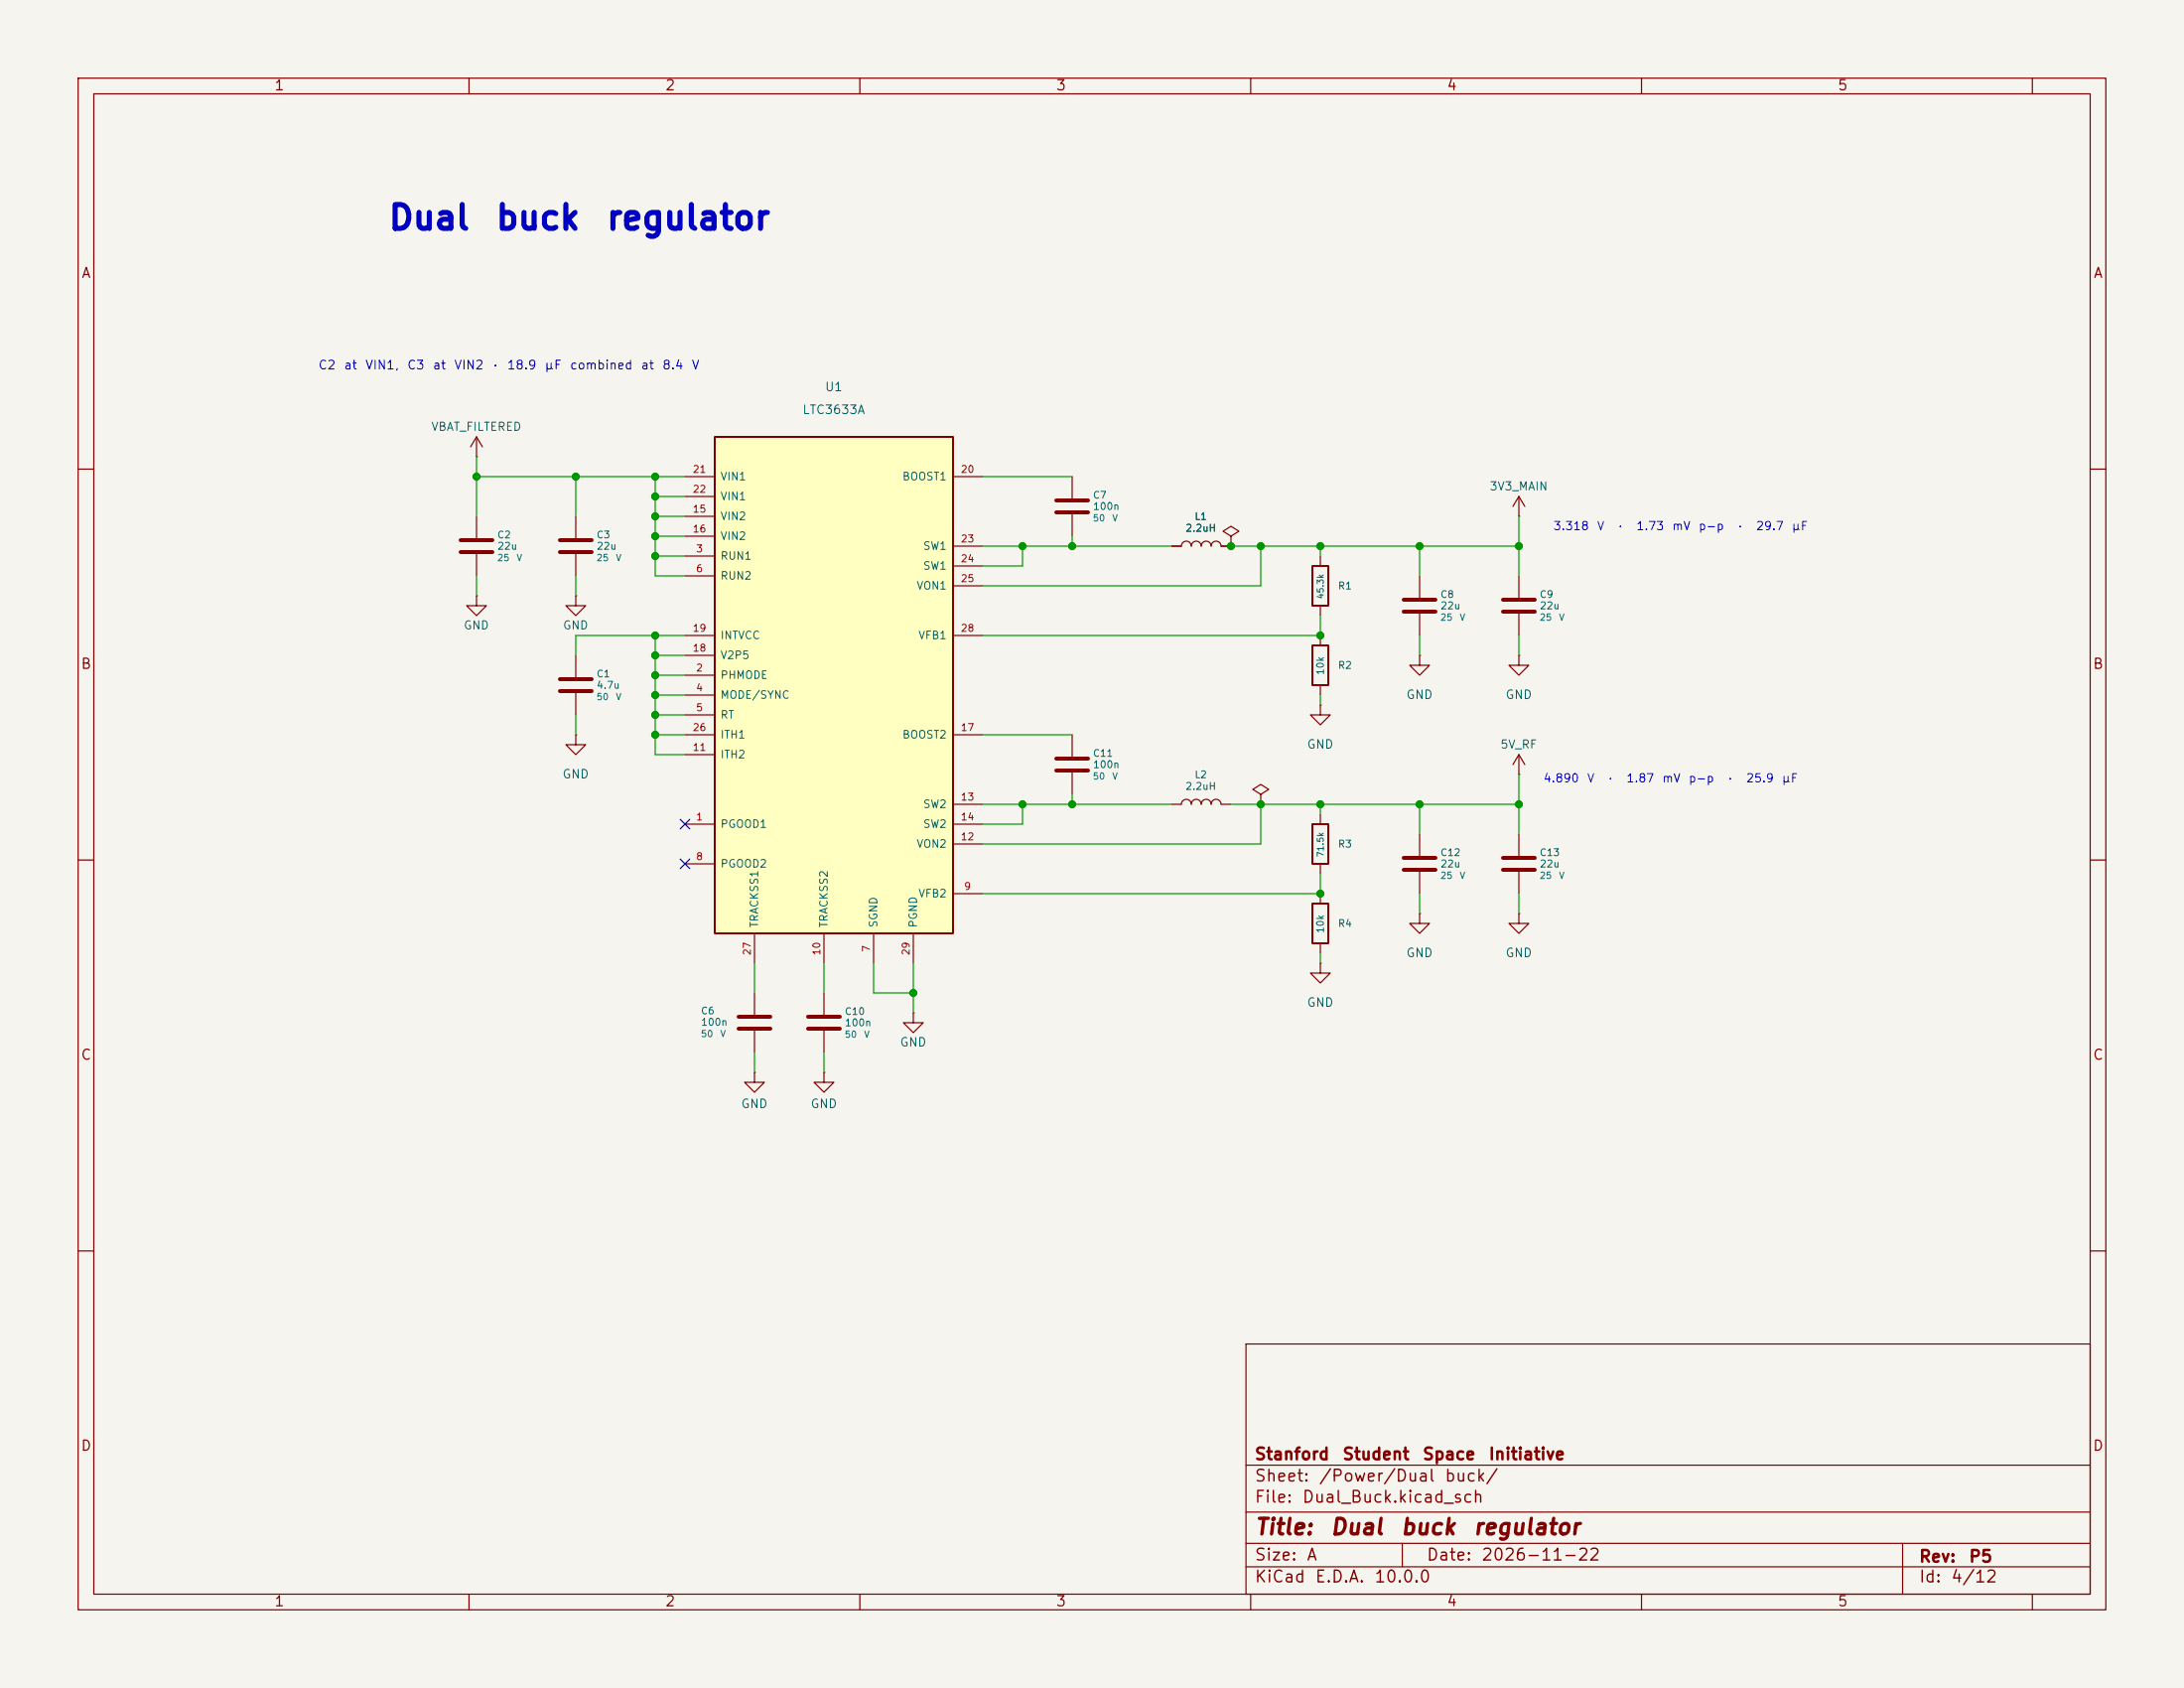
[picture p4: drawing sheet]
<svg xmlns="http://www.w3.org/2000/svg" width="279mm" height="216mm" viewBox="0 0 279 216" stroke-linecap="round" stroke-linejoin="round" font-family="sans-serif">
<path d="M0 0h279.4v215.9h-279.4z" fill="#f5f4ef" stroke="#f5f4ef" stroke-width=".13"/>
<g fill="none" stroke="#840000" stroke-width=".15">
<path d="M10 10h259.4v195.9h-259.4zM12 12h255.4v191.9h-255.4zM60 10v2M110 10v2M160 10v2M210 10v2M260 10v2M10 60h2M181.6 73.7v2.8M181.6 78.5v2.8M267.4 60h2M10 110h2"/>
<path d="M267.4 110h2M10 160h2M159.4 171.9h108v32h-108zM267.4 160h2M159.4 197.4h108M159.4 193.4h108M159.4 187.4h108M179.4 197.4v3M243.4 197.4v6.5M60 203.9v2M110 203.9v2M159.4 200.4h108"/>
<path d="M160 203.9v2M210 203.9v2M260 203.9v2"/>
</g>
<path d="M179.6 76.7h4M179.6 78.2h4" fill="none" stroke="#840000" stroke-width=".51"/>
<path d="M91.4 55.9h30.5v63.5h-30.5z" fill="#ffffc2"/>
<path d="M91.4 55.9h30.5v63.5h-30.5zM167.9 72.4h2v5.1h-2zM167.9 82.6h2v5h-2zM167.9 105.4h2v5.1h-2zM167.9 115.6h2v5.1h-2z" fill="none" stroke="#840000" stroke-width=".25"/>
<g fill="none" stroke="#840000" stroke-width=".15">
<path d="M61 58.4h.1M61 55.9l-.8 1.3M61 55.9l.7 1.3M61 55.9v2.5M61 76.2v1.3h1.2l-1.2 1.2-1.3-1.2h1.3M61 76.2h.1M61 66v2.8M61 70.9v2.8M73.7 76.2v1.3h1.2l-1.2 1.2-1.3-1.2h1.3M73.7 76.2h.1M73.7 66v2.8M73.7 70.9v2.8"/>
<path d="M87.6 71.1h3.8M87.6 73.7h3.8M87.6 66h3.8M87.6 68.6h3.8M87.6 61h3.8M87.6 63.5h3.8M121.9 61h3.8M121.9 69.9h3.8M121.9 72.4h3.8M121.9 74.9h3.8M137.2 61v2.8M137.2 65.8v2.8"/>
<path d="M149.9 69.9h1.2a.64 .64 0 0 1 .7-.7 .64 .64 0 0 1 .6 .7 .64 .64 0 0 1 .6-.7 .64 .64 0 0 1 .7 .7 .64 .64 0 0 1 .6-.7 .64 .64 0 0 1 .6 .7 .64 .64 0 0 1 .7-.7 .64 .64 0 0 1 .6 .7h1.3M157.5 68.6l1-.7-1-.6-1 .6 1 .7v1.3M157.5 69.9h.1M168.9 71.1v1.3M168.9 77.5v1.2M194.3 66h.1M194.3 63.5v2.5M194.3 73.7v2.8M194.3 78.5v2.8M194.3 63.5l-.8 1.3M194.3 63.5l.8 1.3M73.7 94v1.3h1.2l-1.2 1.2-1.3-1.2h1.3"/>
<path d="M73.7 94h.1M73.7 83.8v2.8M73.7 88.6v2.8M87.6 86.4h3.8M87.6 88.9h3.8M87.6 91.4h3.8M87.6 96.5h3.8M87.6 94h3.8M87.6 83.8h3.8M87.6 81.3h3.8M121.9 94h3.8M121.9 81.3h3.8"/>
<path d="M137.2 94v2.8M137.2 98.8v2.8M168.9 90.2v1.2h1.3l-1.3 1.3-1.3-1.3h1.3M168.9 90.2h.1M168.9 81.3v1.3M168.9 87.6v1.3M181.6 83.8v1.3h1.3l-1.3 1.3-1.3-1.3h1.3M181.6 83.8h.1M194.3 99.1h.1M194.3 83.8v1.3h1.3l-1.3 1.3-1.3-1.3h1.3M194.3 83.8h.1M194.3 96.5l-.8 1.3"/>
<path d="M194.3 96.5l.8 1.3M194.3 96.5v2.6M87.6 105.4h3.8M87.6 110.5h3.8M96.5 119.4v3.8M105.4 119.4v3.8M111.8 119.4v3.8M116.8 119.4v3.8M121.9 105.4h3.8M121.9 114.3h3.8M121.9 108h3.8M121.9 102.9h3.8"/>
<path d="M149.9 102.9h1.2a.64 .64 0 0 1 .7-.7 .64 .64 0 0 1 .6 .7 .64 .64 0 0 1 .6-.7 .64 .64 0 0 1 .7 .7 .64 .64 0 0 1 .6-.7 .64 .64 0 0 1 .6 .7 .64 .64 0 0 1 .7-.7 .64 .64 0 0 1 .6 .7h1.3M161.3 101.6l1-.6-1-.7-1 .7 1 .6v1.3M161.3 102.9h.1M168.9 104.1v1.3M168.9 110.5v1.3M168.9 114.3v1.3M181.6 116.8v1.3h1.3l-1.3 1.3-1.3-1.3h1.3M181.6 116.8h.1M181.6 106.7v2.8M181.6 111.5v2.8M194.3 116.8v1.3h1.3l-1.3 1.3-1.3-1.3h1.3M194.3 116.8h.1"/>
<path d="M194.3 106.7v2.8M194.3 111.5v2.8M96.5 137.2v1.2h1.3l-1.3 1.3-1.3-1.3h1.3M96.5 137.2h.1M96.5 127v2.8M96.5 131.8v2.8M105.4 137.2v1.2h1.3l-1.3 1.3-1.3-1.3h1.3M105.4 137.2h.1M105.4 127v2.8M105.4 131.8v2.8M116.8 129.5v1.3h1.3l-1.3 1.3-1.2-1.3h1.2M116.8 129.5h.1"/>
<path d="M168.9 123.2v1.3h1.3l-1.3 1.2-1.3-1.2h1.3M168.9 123.2h.1M168.9 120.7v1.2"/>
</g>
<g fill="none" stroke="#840000" stroke-width=".51">
<path d="M58.9 69.1h4.1M58.9 70.6h4.1M71.6 69.1h4.1M71.6 70.6h4.1M135.1 64h4.1M135.1 65.5h4.1M192.3 76.7h4M192.3 78.2h4M71.6 86.9h4.1M71.6 88.4h4.1M135.1 97h4.1M135.1 98.6h4.1"/>
<path d="M179.6 109.7h4M179.6 111.3h4M192.3 109.7h4M192.3 111.3h4M94.5 130h4.1M94.5 131.6h4.1M103.4 130h4M103.4 131.6h4"/>
</g>
<g fill="none" stroke="#009600" stroke-width=".15">
<path d="M61 58.4v7.6M61 73.7v2.5M61 61h26.6M73.7 61v5M73.7 73.7v2.5M83.8 66h3.8M83.8 61v12.7h3.8M83.8 71.1h3.8M83.8 63.5h3.8M83.8 68.6h3.8M125.7 69.9h24.2M125.7 61h11.5"/>
<path d="M130.8 69.9v2.5h-5.1M137.2 68.6v1.3M157.5 69.9h36.8M161.3 69.9v5h-35.6M168.9 69.9v1.2M168.9 78.7v2.6h-43.2M181.6 69.9v3.8M194.3 66v7.7M73.7 91.4v2.6M83.8 81.3v15.2h3.8M83.8 91.4h3.8M83.8 86.4h3.8"/>
<path d="M83.8 88.9h3.8M83.8 83.8h3.8M83.8 94h3.8M87.6 81.3h-13.9v2.5M125.7 94h11.5M168.9 88.9v1.3M181.6 81.3v2.5M194.3 81.3v2.5M194.3 99.1v7.6M125.7 102.9h24.2M130.8 102.9v2.5h-5.1M137.2 101.6v1.3"/>
<path d="M157.5 102.9h36.8M161.3 102.9v5.1h-35.6M168.9 102.9v1.2M168.9 111.8v2.5h-43.2M181.6 102.9v3.8M181.6 114.3v2.5M194.3 114.3v2.5M96.5 123.2v3.8M96.5 134.6v2.6M105.4 123.2v3.8M105.4 134.6v2.6M111.8 123.2v3.8h5"/>
<path d="M116.8 123.2v6.3M168.9 121.9v1.3"/>
</g>
<path d="M87 109.9l1.2 1.2M87 104.8l1.2 1.2M88.2 109.9l-1.2 1.2M88.2 104.8l-1.2 1.2" fill="none" stroke="#000084" stroke-width=".15"/>
<g fill="#009600" stroke="#009600" stroke-width=".13">
<circle cx="61" cy="61" r=".46"/>
<circle cx="73.7" cy="61" r=".46"/>
<circle cx="83.8" cy="83.8" r=".46"/>
<circle cx="83.8" cy="71.1" r=".46"/>
<circle cx="83.8" cy="68.6" r=".46"/>
<circle cx="83.8" cy="63.5" r=".46"/>
<circle cx="83.8" cy="61" r=".46"/>
<circle cx="83.8" cy="66" r=".46"/>
<circle cx="168.9" cy="102.9" r=".46"/>
<circle cx="181.6" cy="102.9" r=".46"/>
<circle cx="168.9" cy="114.3" r=".46"/>
<circle cx="194.3" cy="102.9" r=".46"/>
<circle cx="168.9" cy="69.9" r=".46"/>
<circle cx="181.6" cy="69.9" r=".46"/>
<circle cx="194.3" cy="69.9" r=".46"/>
<circle cx="168.9" cy="81.3" r=".46"/>
<circle cx="157.5" cy="69.9" r=".46"/>
<circle cx="161.3" cy="69.9" r=".46"/>
<circle cx="116.8" cy="127" r=".46"/>
<circle cx="130.8" cy="102.9" r=".46"/>
<circle cx="137.2" cy="102.9" r=".46"/>
<circle cx="161.3" cy="102.9" r=".46"/>
<circle cx="83.8" cy="86.4" r=".46"/>
<circle cx="83.8" cy="94" r=".46"/>
<circle cx="130.8" cy="69.9" r=".46"/>
<circle cx="83.8" cy="91.4" r=".46"/>
<circle cx="83.8" cy="88.9" r=".46"/>
<circle cx="83.8" cy="81.3" r=".46"/>
<circle cx="137.2" cy="69.9" r=".46"/>
</g>
<g font-size="3.1" fill="#0000c2">
<text x="49.5" y="30.1">Dual</text>
<text x="63.2" y="30.1">buck</text>
<text x="77.4" y="30.1">regulator</text>
</g>
<g font-size="2" fill="#840000">
<text x="160.4" y="196.8">Title:</text>
<text x="170.1" y="196.8">Dual</text>
<text x="179" y="196.8">buck</text>
<text x="188.3" y="196.8">regulator</text>
</g>
<g font-size="1.5" fill="#840000">
<text x="160.4" y="189.9">Sheet:</text>
<text x="160.4" y="187.1">Stanford</text>
<text x="168.6" y="189.9">/Power/Dual</text>
<text x="171.6" y="187.1">Student</text>
<text x="181.9" y="187.1">Space</text>
<text x="184.7" y="189.9">buck/</text>
<text x="190.3" y="187.1">Initiative</text>
<text x="160.4" y="192.6">File:</text>
<text x="166.5" y="192.6">Dual_Buck.kicad_sch</text>
<text x="160.4" y="202.8">KiCad</text>
<text x="160.4" y="200">Size:</text>
<text x="167.1" y="200">A</text>
<text x="168.1" y="202.8">E.D.A.</text>
<text x="175.7" y="202.8">10.0.0</text>
<text x="182.4" y="200">Date:</text>
<text x="189.4" y="200">2026-11-22</text>
<text x="245.4" y="200.2">Rev:</text>
<text x="245.4" y="202.8">Id:</text>
<text x="249.5" y="202.8">4/12</text>
<text x="251.8" y="200.2">P5</text>
</g>
<g font-size="1.3" fill="#840000">
<text x="35" y="11.9">1</text>
<text x="85" y="11.9">2</text>
<text x="135" y="11.9">3</text>
<text x="185" y="11.9">4</text>
<text x="235" y="11.9">5</text>
<text x="10.3" y="35.9">A</text>
<text x="267.7" y="35.9">A</text>
<text x="10.3" y="85.9">B</text>
<text x="267.7" y="85.9">B</text>
<text x="10.3" y="135.9">C</text>
<text x="267.7" y="135.9">C</text>
<text x="10.3" y="185.9">D</text>
<text x="267.7" y="185.9">D</text>
<text x="35" y="205.8">1</text>
<text x="85" y="205.8">2</text>
<text x="135" y="205.8">3</text>
<text x="185" y="205.8">4</text>
<text x="235" y="205.8">5</text>
</g>
<g font-size="1.1" fill="#0000c2">
<text x="40.6" y="47.5">C2</text>
<text x="43.9" y="47.5">at</text>
<text x="46.7" y="47.5">VIN1,</text>
<text x="52" y="47.5">C3</text>
<text x="55.3" y="47.5">at</text>
<text x="58" y="47.5">VIN2</text>
<text x="62.8" y="47.5">·</text>
<text x="64.8" y="47.5">18.9</text>
<text x="69.6" y="47.5">µF</text>
<text x="72.8" y="47.5">combined</text>
<text x="81.9" y="47.5">at</text>
<text x="84.6" y="47.5">8.4</text>
<text x="88.4" y="47.5">V</text>
<text x="198.6" y="68.1">3.318</text>
<text x="204.2" y="68.1">V</text>
<text x="206.8" y="68.1">·</text>
<text x="209.2" y="68.1">1.73</text>
<text x="213.8" y="68.1">mV</text>
<text x="217.2" y="68.1">p-p</text>
<text x="222.1" y="68.1">·</text>
<text x="224.6" y="68.1">29.7</text>
<text x="229.1" y="68.1">µF</text>
<text x="197.4" y="100.3">4.890</text>
<text x="203" y="100.3">V</text>
<text x="205.5" y="100.3">·</text>
<text x="208" y="100.3">1.87</text>
<text x="212.6" y="100.3">mV</text>
<text x="215.9" y="100.3">p-p</text>
<text x="220.8" y="100.3">·</text>
<text x="223.3" y="100.3">25.9</text>
<text x="227.9" y="100.3">µF</text>
</g>
<g font-size="1.1" fill="#006464">
<text x="102.6" y="53.2">LTC3633A</text>
<text x="105.5" y="50.3">U1</text>
<text x="55.1" y="55.4">VBAT_FILTERED</text>
<text x="190.5" y="63">3V3_MAIN</text>
<text x="59.2" y="80.8">GND</text>
<text x="71.9" y="80.8">GND</text>
<text x="179.8" y="89.7">GND</text>
<text x="192.5" y="89.7">GND</text>
<text x="71.9" y="99.8">GND</text>
<text x="167.1" y="96">GND</text>
<text x="191.9" y="96">5V_RF</text>
<text x="179.8" y="122.7">GND</text>
<text x="192.5" y="122.7">GND</text>
<text x="167.1" y="129">GND</text>
<text x="115" y="134.1">GND</text>
<text x="94.7" y="142">GND</text>
<text x="103.6" y="142">GND</text>
</g>
<g font-size="1" fill="#006464">
<text x="92.1" y="61.7">VIN1</text>
<text x="92.1" y="64.2">VIN1</text>
<text x="115.4" y="61.7">BOOST1</text>
<text x="92.1" y="71.8">RUN1</text>
<text x="92.1" y="66.8">VIN2</text>
<text x="92.1" y="69.3">VIN2</text>
<text x="118" y="70.6">SW1</text>
<text x="92.1" y="74.4">RUN2</text>
<text x="117.2" y="75.6">VON1</text>
<text x="118" y="73.1">SW1</text>
<text x="92.1" y="82">INTVCC</text>
<text x="117.4" y="82">VFB1</text>
<text x="92.1" y="87.1">PHMODE</text>
<text x="92.1" y="89.6">MODE/SYNC</text>
<text x="92.1" y="84.5">V2P5</text>
<text x="92.1" y="92.2">RT</text>
<text x="92.1" y="94.7">ITH1</text>
<text x="115.4" y="94.7">BOOST2</text>
<text x="92.1" y="97.2">ITH2</text>
<text x="92.1" y="106.1">PGOOD1</text>
<text x="118" y="103.6">SW2</text>
<text x="118" y="106.1">SW2</text>
<text x="92.1" y="111.2">PGOOD2</text>
<text x="117.2" y="108.7">VON2</text>
<text x="97.2" y="118.7" transform="rotate(-90 97.2 118.7)">TRACKSS1</text>
<text x="106.1" y="118.7" transform="rotate(-90 106.1 118.7)">TRACKSS2</text>
<text x="112.5" y="118.7" transform="rotate(-90 112.5 118.7)">SGND</text>
<text x="117.4" y="115">VFB2</text>
<text x="117.6" y="118.7" transform="rotate(-90 117.6 118.7)">PGND</text>
</g>
<g font-size=".9" fill="#a90000">
<text x="88.5" y="65.8">15</text>
<text x="88.5" y="60.7">21</text>
<text x="88.5" y="63.2">22</text>
<text x="122.8" y="60.7">20</text>
<text x="88.5" y="68.3">16</text>
<text x="89" y="70.9">3</text>
<text x="122.8" y="69.6">23</text>
<text x="89" y="73.4">6</text>
<text x="122.8" y="72.1">24</text>
<text x="122.8" y="74.7">25</text>
<text x="88.5" y="83.6">18</text>
<text x="88.5" y="81">19</text>
<text x="122.8" y="81">28</text>
<text x="89" y="86.1">2</text>
<text x="89" y="88.6">4</text>
<text x="88.5" y="93.7">26</text>
<text x="89" y="91.2">5</text>
<text x="122.8" y="93.7">17</text>
<text x="88.5" y="96.3">11</text>
<text x="89" y="105.2">1</text>
<text x="122.8" y="107.7">12</text>
<text x="122.8" y="102.6">13</text>
<text x="122.8" y="105.2">14</text>
<text x="89" y="110.2">8</text>
<text x="123.3" y="114">9</text>
<text x="96.3" y="122.3" transform="rotate(-90 96.3 122.3)">27</text>
<text x="105.2" y="122.3" transform="rotate(-90 105.2 122.3)">10</text>
<text x="111.5" y="121.9" transform="rotate(-90 111.5 121.9)">7</text>
<text x="116.6" y="122.3" transform="rotate(-90 116.6 122.3)">29</text>
</g>
<g font-size=".9" fill="#006464">
<text x="139.7" y="64">C7</text>
<text x="139.8" y="65.4">100n</text>
<text x="63.5" y="69.1">C2</text>
<text x="63.6" y="70.5">22u</text>
<text x="76.2" y="69.1">C3</text>
<text x="76.3" y="70.5">22u</text>
<text x="151.6" y="68.2">2.2uH</text>
<text x="152.8" y="66.7">L1</text>
<text x="171.1" y="75.6">R1</text>
<text x="184.2" y="76.7">C8</text>
<text x="196.9" y="76.7">C9</text>
<text x="184.2" y="78.1">22u</text>
<text x="196.9" y="78.1">22u</text>
<text x="76.2" y="86.8">C1</text>
<text x="76.3" y="88.3">4.7u</text>
<text x="169.6" y="86.4" transform="rotate(-90 169.6 86.4)">10k</text>
<text x="171.1" y="85.8">R2</text>
<text x="139.7" y="97">C11</text>
<text x="139.8" y="98.5">100n</text>
<text x="151.6" y="101.2">2.2uH</text>
<text x="152.8" y="99.7">L2</text>
<text x="171.1" y="108.6">R3</text>
<text x="184.2" y="109.7">C12</text>
<text x="184.2" y="111.2">22u</text>
<text x="196.9" y="109.7">C13</text>
<text x="196.9" y="111.2">22u</text>
<text x="169.6" y="119.4" transform="rotate(-90 169.6 119.4)">10k</text>
<text x="171.1" y="118.8">R4</text>
<text x="89.6" y="130">C6</text>
<text x="89.6" y="131.4">100n</text>
<text x="108" y="130">C10</text>
<text x="108" y="131.5">100n</text>
</g>
<g font-size=".8" fill="#0d6f78">
<text x="63.5" y="72">25</text>
<text x="66" y="72">V</text>
<text x="76.2" y="72">25</text>
<text x="78.7" y="72">V</text>
<text x="139.7" y="66.9">50</text>
<text x="142.2" y="66.9">V</text>
<text x="184.2" y="79.6">25</text>
<text x="186.7" y="79.6">V</text>
<text x="196.9" y="79.6">25</text>
<text x="199.4" y="79.6">V</text>
<text x="76.2" y="89.7">50</text>
<text x="78.7" y="89.7">V</text>
<text x="139.7" y="99.9">50</text>
<text x="142.2" y="99.9">V</text>
<text x="184.2" y="112.6">25</text>
<text x="186.7" y="112.6">V</text>
<text x="196.9" y="112.6">25</text>
<text x="199.4" y="112.6">V</text>
<text x="89.6" y="132.9">50</text>
<text x="92.1" y="132.9">V</text>
<text x="108" y="132.9">50</text>
<text x="110.5" y="132.9">V</text>
</g>
<g font-size=".8" fill="#006464">
<text x="169.5" y="76.7" transform="rotate(-90 169.5 76.7)">45.3k</text>
<text x="169.5" y="109.7" transform="rotate(-90 169.5 109.7)">71.5k</text>
</g>
</svg>
